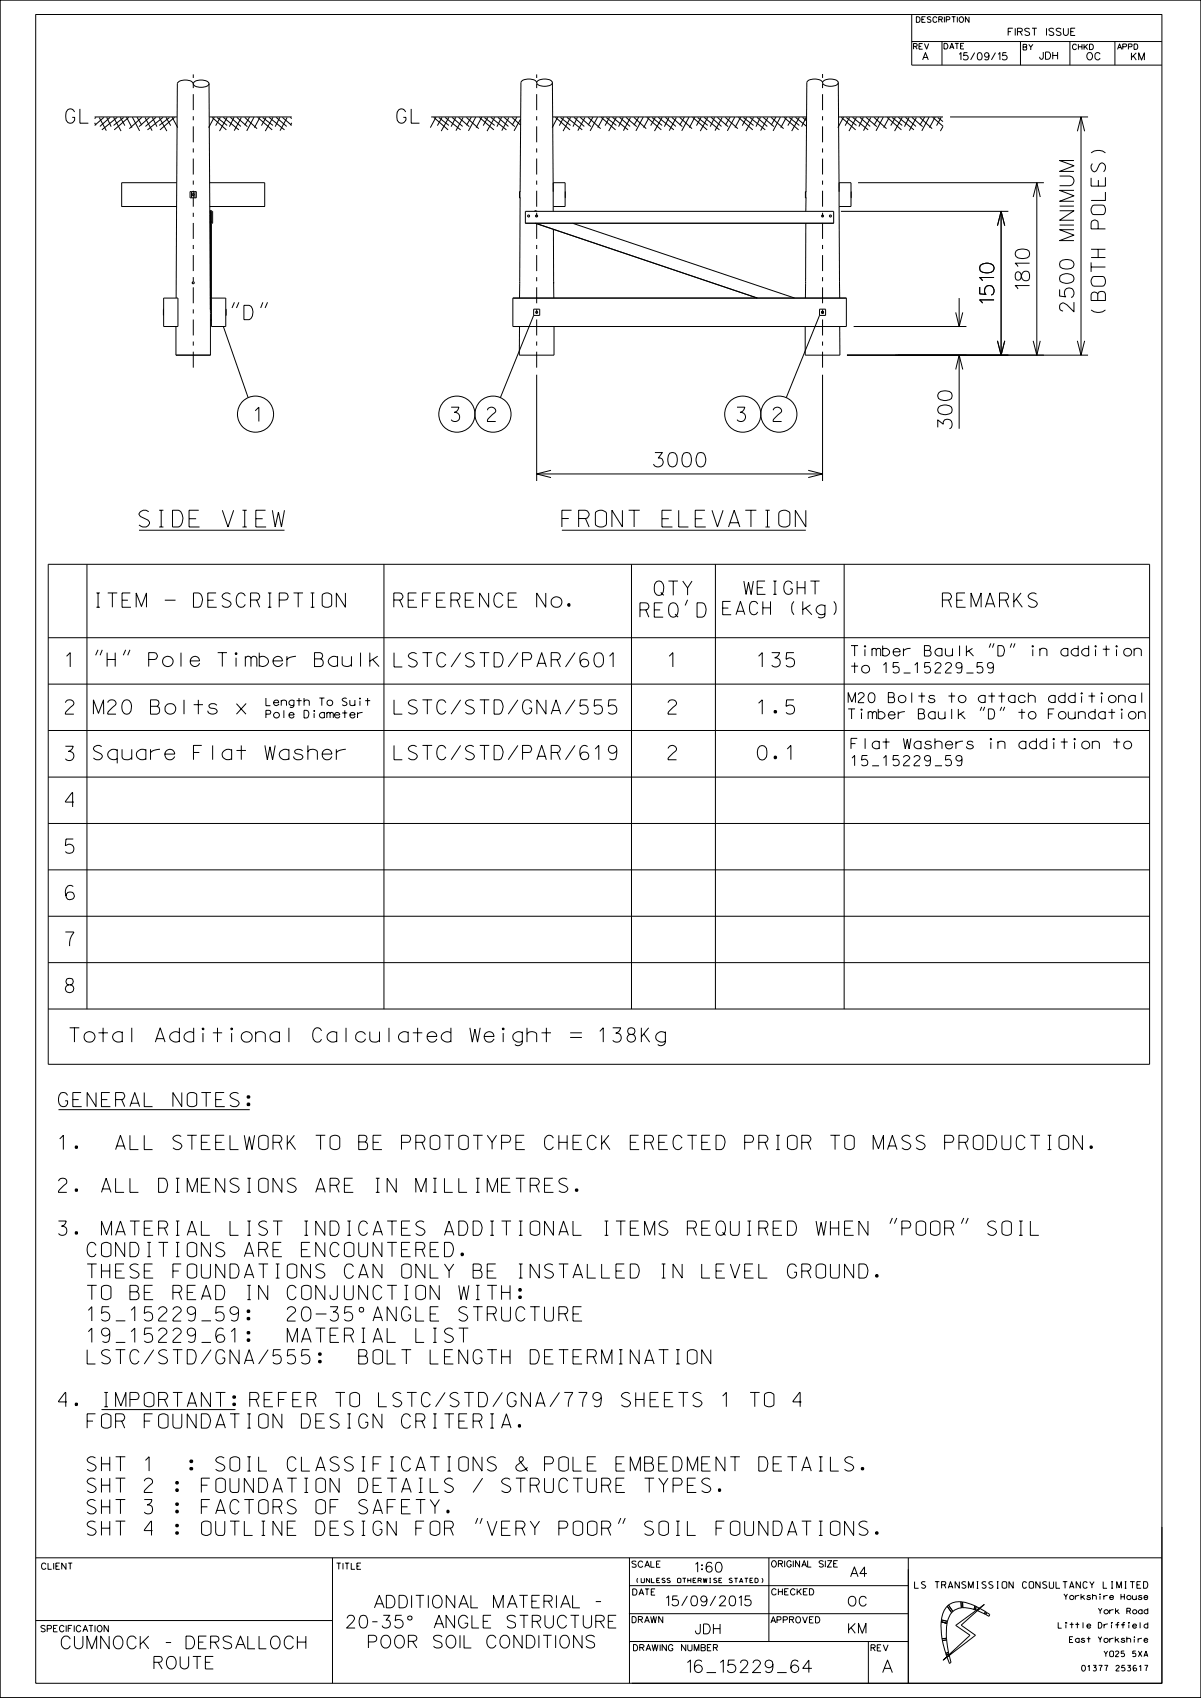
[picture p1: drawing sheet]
<svg xmlns="http://www.w3.org/2000/svg" width="210mm" height="297mm" viewBox="0 0 210 297" stroke-linecap="round" stroke-linejoin="round" font-family="sans-serif">
<g fill="none" stroke="#000" stroke-width=".17">
<path d="M0 0h210v296.9h-210zM6.2 2.5h197v291.9h-197zM33.8 14.6a1.62 1.62 0 0 0-2.1-.5l-.5 .2-.2 .3-.2 37.5M34 14.3a2.24 2.24 0 0 1 2.5 .2v.1a1.69 1.69 0 0 1-1.9 .6l-.4-.1a.44 .44 0 0 1-.4-.3 .44 .44 0 0 1 .2-.5zM36.5 14.6l.3 47.5M93.8 14.5a1.6 1.6 0 0 0-1.9-.6l-.6 .2-.2 .4-.3 37.6M94 14.1a2.18 2.18 0 0 1 2.5 .2 .69 .69 0 0 1-.8 .7 1.68 1.68 0 0 1-1.9-.5zM96.6 14.5l.1 19M143.8 14.5a1.75 1.75 0 0 0-2.1-.6l-.4 .2-.2 .4-.2 19M144 14.1a2.19 2.19 0 0 1 2.5 .2 .69 .69 0 0 1-.8 .7 1.67 1.67 0 0 1-1.9-.5zM146.6 14.5l.1 19M159.4 7.3h43.8"/>
<path d="M159.4 2.5v8.9h43.8M159.7 8.1l.6-.1v-.3l-.6-.1v1M160.1 8.1l.3 .5M160.7 8.1h.4M161.3 7.6h-.6v1h.6M161.6 7.6l.4 1 .4-1M164.7 7.3v4.1M178.4 7.3v4.1M187.1 7.3v4.1M194.9 7.3v4.1M16.5 20.5h14.4M17.4 20.6l1.2 2.3"/>
<path d="M18.2 20.5l-1.7 1.4M18.7 20.5l.7 1.7M19.3 20.5l-1.8 1.6M19.9 20.5l1.3 2.4M20.5 20.5l-2.7 2.2M21 20.5l.8 1.5M21.6 20.6l-1.7 1.3M22.1 20.5l1 1.8M22.5 20.5l-2.5 2.2M23.1 20.5l1.3 2.4M24 20.5l.8 1.4M24.8 20.5l-2.2 2"/>
<path d="M25.4 20.6l1.2 2.3M26.1 20.5l-1.8 1.7M26.6 20.5l.8 1.7M27.3 20.5l-1.9 1.6M27.8 20.5l1.4 2.4M28.5 20.5l-2.7 2.2M29 20.5l.8 1.5M29.6 20.6l-1.8 1.3M30.1 20.5l1 1.8M30.5 20.5l-2.5 2.2M30.9 37.7h.1M30.9 32h-9.6v4.1h9.6"/>
<path d="M33.2 33.5h1.1v1.1h-1.1zM33.5 33.5v1.1M33.7 33.9h.2v.3h-.2zM34.1 33.5v1.1M36.6 20.5h14.4M36.7 32h9.6v4.1h-9.6M36.7 38.9h.1M36.7 37.1h.1M36.7 37h.1M36.7 38.7h.1M36.7 37.6h.1M36.8 38v.4z"/>
<path d="M36.8 38h.1M36.8 37.6v.4zM36.8 38.8h.2M37 37h.2v2h-.2M37.1 20.5l2.5 2.2M37.5 20.5l-1 1.8M38 20.6l1.7 1.3M38.5 20.5l-.8 1.5M39.1 20.5l2.7 2.2M39.7 20.5l-1.3 2.4M40.3 20.5l1.8 1.6M40.9 20.5l-.8 1.7"/>
<path d="M41.4 20.5l1.9 1.7M42.2 20.6l-1.2 2.3M42.8 20.5l2.1 2M43.6 20.5l-.8 1.4M44.4 20.5l-1.3 2.4M45 20.5l2.6 2.2M45.5 20.5l-1 1.8M45.9 20.6l1.8 1.3M46.5 20.5l-.8 1.5M47.1 20.5l2.6 2.2M47.7 20.5l-1.3 2.4M48.3 20.5l1.8 1.6"/>
<path d="M48.9 20.5l-.8 1.7M49.4 20.5l1.6 1.4M50.2 20.6l-1.2 2.3M50.8 20.5l.2 .2M51 21.5l-.2 .4M75.4 20.5h15.6M75.8 20.5l2.6 2.2M76.2 20.5l-1 1.8M76.7 20.6l1.8 1.3M77.3 20.5l-.8 1.5M77.8 20.5l2.7 2.2M78.5 20.5l-1.3 2.4"/>
<path d="M79.1 20.5l1.8 1.6M79.7 20.5l-.8 1.7M80.2 20.5l1.9 1.7M81 20.6l-1.3 2.3M81.6 20.5l2.1 2M82.4 20.5l-.8 1.4M83.2 20.5l-1.3 2.4M83.8 20.5l2.6 2.2M84.2 20.5l-.9 1.8M84.7 20.6l1.8 1.3M85.3 20.5l-.8 1.5M85.8 20.5l2.7 2.2"/>
<path d="M86.5 20.5l-1.3 2.4M87.1 20.5l1.8 1.6M87.7 20.5l-.8 1.7M88.2 20.5l1.8 1.7M89 20.6l-1.3 2.3M89.5 20.5l1.5 1.4M90.4 20.5l-.9 1.4M91 20.8l-1.1 2.1M91 33.5h-.2v1.1h.2M91.9 37h53.9v2h-53.9zM93.5 37l.1-.2 .3 .2M93.6 39l38.8 13.1"/>
<path d="M93.7 37.7h.2v.2h-.2zM96.7 20.5h44.3M96.7 36.1h2.1v-4.1h-2.1v5M97.1 20.5l2.6 2.2M97.5 20.5l-.9 1.8M98 20.6l1.8 1.3M98.6 20.5l-.8 1.5M98.8 33.5v1.1M99.1 20.5l2.7 2.2M99.8 20.5l-1.3 2.4M100.1 39l38.9 13.1M100.4 20.5l1.8 1.6"/>
<path d="M101 20.5l-.8 1.7M101.5 20.5l1.8 1.7M102.3 20.6l-1.3 2.3M102.8 20.5l2.2 2M103.7 20.5l-.9 1.4M104.5 20.5l-1.3 2.4M105.1 20.5l2.5 2.2M105.5 20.5l-1 1.8M106 20.6l1.8 1.3M106.6 20.5l-.8 1.5M107.1 20.5l2.7 2.2M107.8 20.5l-1.4 2.4"/>
<path d="M108.3 20.5l1.9 1.6M109 20.5l-.8 1.7M109.5 20.5l1.8 1.7M110.2 20.6l-1.2 2.3M110.8 20.5l2.2 2M111.7 20.5l-.9 1.4M112.5 20.5l-1.3 2.4M113.1 20.5l2.5 2.2M113.5 20.5l-1 1.8M114 20.6l1.8 1.3M114.6 20.5l-.8 1.5M115.1 20.5l2.7 2.2"/>
<path d="M115.8 20.5l-1.4 2.4M116.3 20.5l1.9 1.6M117 20.5l-.8 1.7M117.5 20.5l1.8 1.7M118.3 20.6l-1.3 2.3M118.9 20.5l2.1 2M119.7 20.5l-.8 1.4M120.5 20.5l-1.3 2.4M121.1 20.5l2.5 2.2M121.5 20.5l-1 1.8M122 20.6l1.8 1.3M122.6 20.5l-.8 1.5"/>
<path d="M123.1 20.5l2.7 2.2M123.8 20.5l-1.4 2.4M124.4 20.5l1.8 1.6M125 20.5l-.8 1.7M125.4 20.5l1.9 1.7M126.3 20.6l-1.3 2.3M126.8 20.5l2.2 2M127.7 20.5l-.9 1.4M128.5 20.5l-1.3 2.4M129.1 20.5l2.5 2.2M129.5 20.5l-1 1.8M130 20.6l1.8 1.3"/>
<path d="M130.6 20.5l-.8 1.5M131.1 20.5l2.7 2.2M131.8 20.5l-1.4 2.4M132.4 20.5l1.8 1.6M133 20.5l-.8 1.7M133.5 20.5l1.8 1.7M134.3 20.6l-1.3 2.3M134.8 20.5l2.2 2M135.7 20.5l-.9 1.4M136.5 20.5l-1.3 2.4M137.1 20.5l2.5 2.2M137.5 20.5l-1 1.8"/>
<path d="M138 20.6l1.8 1.3M138.6 20.5l-.8 1.5M139.1 20.5l1.9 1.5M139.8 20.5l-1.4 2.4M140.3 20.5l.7 .6M140.9 39l-.1 13.1M140.9 33.5v1.1M140.9 34.6v2.4M141 20.5l-.8 1.7M141 33.5h-.2v1.1h.2M146.6 20.5h18.3M146.7 32h2.1v4.1h-2.1z"/>
<path d="M146.7 36.1l.1 13.2M147 37h29.3M147.1 20.5l2.5 2.2M147.5 20.5l-1 1.8M148 20.6l1.8 1.3M148.6 20.5l-.8 1.5M148.8 33.5v1.1M149.1 20.5l2.7 2.2M149.8 20.5l-1.4 2.4M150 32h32.5M150.4 20.5l1.8 1.6M151 20.5l-.8 1.7"/>
<path d="M151.4 20.5l1.9 1.7M152.3 20.6l-1.3 2.3M152.8 20.5l2.2 2M153.7 20.5l-.9 1.4M154.4 20.5l-1.2 2.4M155.1 20.5l2.5 2.2M155.5 20.5l-1 1.8M156 20.6l1.8 1.3M156.6 20.5l-.8 1.5M157.1 20.5l2.7 2.2M157.8 20.5l-1.4 2.4M158.3 20.5l1.9 1.6"/>
<path d="M159 20.5l-.8 1.7M159.5 20.5l1.8 1.7M160.2 20.6l-1.2 2.3M160.8 20.5l2.2 2M161.7 20.5l-.9 1.4M162.5 20.5l-1.3 2.4M163.1 20.5l1.8 1.6M163.5 20.5l-1 1.8M164 20.6l.9 .7M164.6 20.5l-.8 1.5M164.9 22.1l-.5 .8M166.1 20.5h24.2"/>
<path d="M174.4 39.5l.6-2.5 .7 2.5M175 37v25.1M180.7 34.5l.6-2.5 .6 2.5M181.3 32v30.1M188.4 23l.6-2.5 .7 2.5M189 20.5v41.6M28.6 54.1h.1M28.6 55.2h.1M28.6 52.1h2.5v5h-2.5zM30.8 57.1v5M36.8 52.3h.1M36.8 54.5h.1"/>
<path d="M36.8 56h.2M37 52.1h2.5v5h-2.5v-20.3h-.2v17.3v-.1M39.1 57.1l4.3 12.5M39.5 54.1v1.1M41 52.9l-.4 1M41.8 52.9l-.5 1M46 52.9l-.4 1M46.8 52.9l-.4 1M89.7 52.1h58.3v5h-58.3zM90.8 57.1v5h6.1v-5M90.9 49.3h.1M90.9 49.4h.1"/>
<path d="M93.3 54.1h1.1v1.1h-1.1zM93.3 55.2l-5.8 14.4M93.7 54.5h.3v.3h-.3zM96.8 40.1v9.2M96.8 49.3v.3M96.8 49.6v2.5M96.8 49.3h.1M140.8 57.1v5h6.1l-.1-5M140.9 49.3h.1M140.9 49.4h.1M143.3 54.1h1.1v1.1h-1.1zM143.3 55.2l-5.8 14.4"/>
<path d="M143.7 54.5h.3v.3h-.3zM146.8 49.3v.3M146.8 49.6v2.5M146.8 49.3h.1M149.3 57.1h19.7M167.1 54.6l.6 2.5 .6-2.5M167.7 52.1v5M174.4 59.6l.6 2.5 .7-2.5M180.7 59.6l.6 2.5 .6-2.5M188.4 59.6l.6 2.5 .7-2.5M30.8 62.1h6M93.8 65.5v18.6"/>
<path d="M143.8 65.5v18.6M148.1 62.1h42.2M167.1 64.6l.6-2.5 .6 2.5M167.7 62.1v12.9M8.4 98.7h192.6v87.5h-192.6zM15.2 98.7v77.8M24.3 92.7h25.4M67.1 98.7v77.8M93.8 82.9h50M96.3 82.3l-2.5 .6 2.5 .6M98.2 92.7h42.7M110.4 98.7v77.8"/>
<path d="M125.1 98.7v77.8M141.3 82.3l2.5 .6-2.5 .6M147.6 98.7v77.8M8.4 111.5h192.6M8.4 119.7h192.6M17.1 113.7l-.4 .9M17.9 113.7l-.4 .9M22 113.7l-.4 .9M22.7 113.7l-.4 .9M120.2 104.9l-.4 1M173.2 112.5l-.2 .8M173.8 112.5l-.3 .8"/>
<path d="M176.9 112.5l-.3 .8M177.5 112.5l-.3 .8M8.4 127.8h192.6M8.4 135.9h192.6M171.7 123.6l-.3 .7M172.2 123.6l-.3 .7M175.2 123.6l-.3 .7M175.7 123.6l-.3 .7M8.4 144h192.6M8.4 152.1h192.6M12.8 155.1a.76 .76 0 0 0-.9-.1 1.81 1.81 0 0 0 0 2.3h.8a.72 .72 0 0 0-.1-1.3 .72 .72 0 0 0-1.1 .7M8.4 160.3h192.6"/>
<path d="M8.4 168.4h192.6M8.4 176.5h192.6M10.2 194.1h33.5M156 213l-.4 1M156.8 213l-.4 1M168.5 213l-.4 1M169.3 213l-.4 1M15.5 229.2l.6-.6v2.5M19.1 228.6h-1.2l-.2 1.1 .5-.2a.81 .81 0 0 1 1 1.1 .81 .81 0 0 1-1.5 .1M20.2 231h1.7M22.9 229.2l.7-.6v2.5M26.6 228.6h-1.3l-.1 1.1 .6-.2a.82 .82 0 0 1 .9 1.1 .82 .82 0 0 1-1.5 .1"/>
<path d="M27.7 229.1a.72 .72 0 0 1 .9-.5 .72 .72 0 0 1 .5 .9l-1.3 1.1-.1 .5h1.5M30.2 229.1a.7 .7 0 0 1 .9-.5 .7 .7 0 0 1 .5 .9l-1.3 1.1-.1 .5h1.5M34.2 229.5a.82 .82 0 0 1-1.4 .1 .72 .72 0 0 1 .4-1 .72 .72 0 0 1 1 .6l-.1 1.4a.7 .7 0 0 1-1.2 .3M35.2 231h1.7M39.1 228.6h-1.3l-.1 1.1 .5-.2a.82 .82 0 0 1 .9 1.1 .82 .82 0 0 1-1.4 .1M41.7 229.5a.85 .85 0 0 1-1.4 .1 .74 .74 0 0 1 .4-1 .74 .74 0 0 1 1 .6l-.1 1.4a.7 .7 0 0 1-1.2 .3M43.2 233l.4-.1 .1 .3-.4 .1zM43.2 230.5l.4-.1 .1 .3-.4 .2zM43.3 234.2h.3l.1 .1-.1 .3h-.3l-.1-.1zM43.3 229.1h.3l.1 .2-.1 .3-.4-.1zM43.4 234.3h.1v.2h-.1zM43.4 233h.1v.2z"/>
<path d="M43.4 230.6h.1v.1zM43.4 229.3h.1v.1h-.1zM50.2 229.1a.7 .7 0 0 1 .9-.5 .7 .7 0 0 1 .5 .9l-1.3 1.1-.1 .5h1.5M53.1 228.7a.87 .87 0 0 1 1.2 .4l.1 .5a1.04 1.04 0 0 1-1 1.5 1.15 1.15 0 0 1-.7-1.5l.1-.5zM54.1 236.1h-1.3l-.1 1.1 .5-.2a.82 .82 0 0 1 .9 1.1 .82 .82 0 0 1-1.4 .2M55.2 229.8h1.9M57.7 228.6h1.4a1.03 1.03 0 0 1-.9 .9 .81 .81 0 0 1 .9 1.1 .81 .81 0 0 1-1.4 .1M61.6 228.6h-1.3l-.1 1.1 .5-.2a.81 .81 0 0 1 .9 1.1 .81 .81 0 0 1-1.4 .1M65.2 231.1l.8-2.5 .9 2.5M65.4 230.4h1.3M69.3 228.6v2.5l-1.6-2.5v2.5M71.8 229.1l-.3-.4-.6-.1a1.18 1.18 0 0 0-.7 1.4l.1 .6 .3 .4 .3 .1 .6-.1 .3-.5v-.5h-.4"/>
<path d="M72.7 228.6v2.5h1.5M75.2 229.8h1M76.7 228.6h-1.5v2.5h1.6M81.7 228.8a.86 .86 0 0 0-1.5 .4l.2 .3 1.2 .5 .2 .3a.85 .85 0 0 1-.6 .8 .85 .85 0 0 1-1-.4M82.7 228.6h1.7M83.5 228.6v2.5M85.2 229.8h1.1M86.3 229.8l.3-.1 .2-.4-.2-.6-1.4-.1v2.5M86.3 229.8l.5 1.3M87.7 228.6v1.9l.1 .4 .3 .2h.9l.2-.2 .1-2.3M91.8 229.1l-.3-.4-.6-.1a1.18 1.18 0 0 0-.7 1.4l.1 .6 .3 .4 .3 .1 .6-.1 .3-.4M92.7 228.6h1.7"/>
<path d="M93.5 228.6v2.5M95.2 228.6v1.9l.1 .4 .3 .2h.8l.3-.2 .1-.4v-1.9M97.7 229.8h1M98.7 229.8l.4-.1 .2-.4-.2-.6-1.4-.1v2.5M98.7 229.8l.6 1.3M100.2 229.8h1M101.7 228.6h-1.5v2.5h1.6M17.7 246.6h23.5M25.4 255.4l.7-.6v2.5M6.2 272.5h197M58.1 272.5v21.9M83.5 265.5l-.4 1"/>
<path d="M84.3 265.5l-.4 1M108.5 265.5l-.4 1M109.3 265.5l-.4 1M110.1 277.4h48.7M110.1 272.5v21.9M134.4 272.5v14.6M158.8 272.5v21.9M203.2 267.1v27.3h-92.7M6.2 283.5h51.9M110.1 282.3h48.7M110.1 287.1h48.7M151.8 287.1v7.3"/>
<path d="M164.6 283.7l1 .2M164.6 283.7l.1 2.9M164.6 283.7h.1M164.6 283.3v.4M164.6 283.3l1.1 .3M164.6 283.4h.1M164.7 286.6l.1 .3M164.8 286.9l.6 2.3M164.8 287h.1M165.4 289.2h.1M165.4 289.2l.1 .3M165.5 289.5h.1"/>
<path d="M165.5 286.6h-.8M165.5 286.6v.2M165.5 286.5h.1M165.5 286.8l.3 2.2M165.5 286.8l-.7 .1M165.5 286.8v.1M165.6 289.9l.4-.3 .3 1.2-.3 .2zM165.6 283.9l-.1 2.7M165.6 283.9h.1M165.6 280.9a3.9 3.9 0 0 0-1 2.4M165.6 280.9l.8 1.2M165.6 280.9h.1"/>
<path d="M165.7 283.6l-.1 .3M165.7 283.6h.1M165.8 289l.1 .3M165.8 289l-.4 .2M165.8 289h.1M165.9 280.7l-.3 .2M165.9 280.7l.7 1.2M165.9 289.3h.1M165.9 289.3v.2l-.3 .3-.1-.3M165.9 289.3l-.4 .2M166 291h.1M166.3 290.7v.1"/>
<path d="M166.4 282.1h.1M166.4 282.1l-.4 .7-.3 .8M166.6 281.9h.1M166.6 281.9l-.2 .2M167.1 284.3l5-3.7-4 3.7 2.5 1.7-5.7 4.4 4.7-4.4zM168 280.2a3 3 0 0 0-2.1 .5M168 280.2h.3M168 280.2l.1 1M168 280.2h.1M168.1 281.2h.1M168.1 281.2a2.49 2.49 0 0 0-1.5 .7M168.3 280.2h.1"/>
<path d="M168.3 280.2l2.2 .7M168.3 280.2v1M168.3 281.2h.1M168.3 281.2l2 .3M168.3 281.2h-.2M170.3 281.5h.1M170.3 281.5l.3 .1M170.4 280.9h.1M170.5 280.9l.2 .1M170.5 280.9l-.2 .6M170.6 281.6h.1M170.6 281.6l.1 .1"/>
<path d="M170.7 281h.1M170.7 281l-.1 .6M170.7 281l.5 .3M172.1 282.3h.1M172.2 282.3l.2 .1M172.3 281.9h.1M172.3 281.9l.2 .1M172.3 281.9l-.1 .4M172.3 281.9l-1-.6-.4 .4 1.3 .6M172.4 282.4h.1M172.4 282.4l.5 .3M172.5 282l.6 .4"/>
<path d="M172.5 282l-.1 .4M172.5 282h.1M172.9 282.7h.1M173.1 282.4l-.2 .3M173.1 282.4h.1"/>
<circle cx="92.4" cy="37.8" r=".18"/>
<circle cx="143.8" cy="37.8" r=".18"/>
<circle cx="145.2" cy="37.8" r=".18"/>
<circle cx="33.8" cy="49.5" r=".18"/>
<circle cx="44.7" cy="72.4" r="3.2"/>
<circle cx="79.9" cy="72.4" r="3.2"/>
<circle cx="86.2" cy="72.4" r="3.2"/>
<circle cx="129.9" cy="72.4" r="3.2"/>
<circle cx="136.2" cy="72.4" r="3.2"/>
<circle cx="63.2" cy="229.1" r=".42"/>
</g>
<path d="M33.8 64.3v-51.3M93.8 64.3v-51.3M143.8 64.3v-51.4" fill="none" stroke="#000" stroke-width=".17" stroke-dasharray="2.8 1.1 .7 1.1" stroke-linecap="butt"/>
<g fill="#000">
<path d="M110 282.2h.1v.1h-.1z" fill-rule="evenodd"/>
<path d="M170.2 281.5h.2v.1h-.2z" fill-rule="evenodd"/>
<path d="M172.1 282.2l.1 .1z" fill-rule="evenodd"/>
</g>
<g font-size="2.9">
<text x="24.3" y="92.2">SIDE VIEW</text>
<text x="98.2" y="92.2">FRONT ELEVATION</text>
</g>
<g font-size="2.5">
<text x="11.5" y="21.6">GL</text>
<text x="69.4" y="21.6">GL</text>
<text x="187.8" y="30" transform="rotate(-90 187.8 30)">M</text>
<text x="187.8" y="32.5" transform="rotate(-90 187.8 32.5)">U</text>
<text x="187.8" y="39.4" transform="rotate(-90 187.8 39.4)">I</text>
<text x="187.8" y="36" transform="rotate(-90 187.8 36)">I</text>
<text x="193.3" y="40.1" transform="rotate(-90 193.3 40.1)">POLES)</text>
<text x="187.8" y="42.1" transform="rotate(-90 187.8 42.1)">M</text>
<text x="173.8" y="53" transform="rotate(-90 173.8 53)">1510</text>
<text x="180" y="50.5" transform="rotate(-90 180 50.5)">1810</text>
<text x="40.2" y="55.9">&quot;D&quot;</text>
<text x="187.8" y="54.5" transform="rotate(-90 187.8 54.5)">2500</text>
<text x="193.3" y="55" transform="rotate(-90 193.3 55)">(BOTH</text>
<text x="44.4" y="73.7">1</text>
<text x="78.9" y="73.7">3</text>
<text x="85.2" y="73.7">2</text>
<text x="128.9" y="73.7">3</text>
<text x="135.2" y="73.7">2</text>
<text x="166.5" y="75" transform="rotate(-90 166.5 75)">300</text>
<text x="114.3" y="81.7">3000</text>
<text x="16.3" y="106.2">ITEM - DESCRIPTION</text>
<text x="68.9" y="106.2">REFERENCE No.</text>
<text x="111.9" y="107.9">REQ'D</text>
<text x="114.4" y="104.1">QTY</text>
<text x="164.8" y="106.2">REMARKS</text>
<text x="11.4" y="116.7">1</text>
<text x="68.9" y="116.7">LSTC/STD/PAR/601</text>
<text x="116.8" y="116.7">1</text>
<text x="132.5" y="116.7">135</text>
<text x="11.4" y="124.9">2</text>
<text x="16.3" y="124.9">M20 Bolts x</text>
<text x="68.9" y="124.9">LSTC/STD/GNA/555</text>
<text x="116.8" y="124.9">2</text>
<text x="132.5" y="124.9">1.5</text>
<text x="11.4" y="133">3</text>
<text x="16.3" y="132.9">Square Flat Washer</text>
<text x="68.9" y="132.9">LSTC/STD/PAR/619</text>
<text x="116.8" y="132.9">2</text>
<text x="132.5" y="132.9">0.1</text>
<text x="11.4" y="141.1">4</text>
<text x="11.4" y="149.3">5</text>
<text x="11.4" y="165.5">7</text>
<text x="11.4" y="173.6">8</text>
<text x="12.2" y="182.3">Total Additional Calculated Weight = 138Kg</text>
<text x="10.2" y="193.6">GENERAL NOTES:</text>
<text x="10.2" y="201.1">1.</text>
<text x="15.7" y="201.1">ALL STEELWORK TO BE PROTOTYPE CHECK ERECTED PRIOR TO MASS PRODUCTION.</text>
<text x="10.2" y="208.6">2. ALL DIMENSIONS ARE IN MILLIMETRES.</text>
<text x="10.2" y="216.1">3. MATERIAL LIST INDICATES ADDITIONAL ITEMS REQUIRED WHEN &quot;POOR&quot; SOIL</text>
<text x="12.4" y="219.8">CONDITIONS ARE ENCOUNTERED.</text>
<text x="12.4" y="223.6">THESE FOUNDATIONS CAN ONLY BE INSTALLED IN LEVEL GROUND.</text>
<text x="12.5" y="227.3">TO BE READ IN CONJUNCTION WITH:</text>
<text x="12.5" y="238.6">LSTC/STD/GNA/555:</text>
<text x="12.8" y="234.8">19_15229_61:</text>
<text x="44.6" y="234.8">MATERIAL LIST</text>
<text x="55.8" y="238.6">BOLT LENGTH DETERMINATION</text>
<text x="10.2" y="246.1">4.</text>
<text x="12.5" y="249.8">FOR FOUNDATION DESIGN CRITERIA.</text>
<text x="17.7" y="246.1">IMPORTANT:REFER TO LSTC/STD/GNA/779 SHEETS 1 TO 4</text>
<text x="12.6" y="257.3">SHT 1</text>
<text x="27.3" y="257.3">: SOIL CLASSIFICATIONS &amp; POLE EMBEDMENT DETAILS.</text>
<text x="12.6" y="261.1">SHT 2 : FOUNDATION DETAILS / STRUCTURE TYPES.</text>
<text x="12.6" y="268.6">SHT 4 : OUTLINE DESIGN FOR &quot;VERY POOR&quot; SOIL FOUNDATIONS.</text>
<text x="12.7" y="264.8">SHT 3 : FACTORS OF SAFETY.</text>
</g>
<text font-size="2.4" x="16.3" y="116.6">&quot;H&quot; Pole Timber Baulk</text>
<g font-size="2.3">
<text x="126.4" y="107.5">EACH (kg)</text>
<text x="130.1" y="104">WEIGHT</text>
</g>
<g font-size="2.2">
<text x="64.1" y="281.2">ADDITIONAL MATERIAL -</text>
<text x="60.6" y="284.7">20-35° ANGLE STRUCTURE</text>
<text x="10.7" y="288.4">CUMNOCK - DERSALLOCH</text>
<text x="26.9" y="291.9">ROUTE</text>
<text x="64.4" y="288.2">POOR SOIL CONDITIONS</text>
<text x="120.2" y="292.6">16_15229_64</text>
<text x="154.3" y="292.6">A</text>
</g>
<g font-size="1.8">
<text x="148.8" y="117.7">to 15_15229_59</text>
<text x="148.8" y="114.7">Timber Baulk &quot;D&quot; in addition</text>
<text x="148.8" y="131">Flat Washers in addition to</text>
<text x="148.8" y="134">15_15229_59</text>
</g>
<g font-size="1.7">
<text x="148.3" y="125.7">Timber Baulk &quot;D&quot; to Foundation</text>
<text x="148.3" y="122.9">M20 Bolts to attach additional</text>
<text x="121.6" y="275">1:60</text>
<text x="148.7" y="275.8">A4</text>
<text x="116.5" y="280.9">15/09/2015</text>
<text x="148.3" y="280.9">OC</text>
<text x="121.6" y="285.8">JDH</text>
<text x="148.4" y="285.7">KM</text>
</g>
<g font-size="1.3">
<text x="161.3" y="10.5">A</text>
<text x="167.7" y="10.5">15/09/15</text>
<text x="176.3" y="6.2">FIRST ISSUE</text>
<text x="181.8" y="10.4">JDH</text>
<text x="190.1" y="10.5">OC</text>
<text x="197.8" y="10.5">KM</text>
<text x="46.5" y="125.6">Pole Diameter</text>
<text x="46.5" y="123.4">Length To Suit</text>
</g>
<text font-size="1.2" x="159.9" y="277.8">LS TRANSMISSION CONSULTANCY LIMITED</text>
<g font-size="1.1">
<text x="7.2" y="274.5">CLIENT</text>
<text x="58.9" y="274.5">TITLE</text>
<text x="110.5" y="274.1">SCALE</text>
<text x="134.9" y="274.1">ORIGINAL SIZE</text>
<text x="110.6" y="279">DATE</text>
<text x="134.9" y="279">CHECKED</text>
<text x="7.2" y="285.4">SPECIFICATION</text>
<text x="110.5" y="283.9">DRAWN</text>
<text x="134.8" y="283.9">APPROVED</text>
<text x="110.8" y="288.8">DRAWING NUMBER</text>
<text x="152.3" y="288.8">REV</text>
</g>
<g font-size="1">
<text x="160.2" y="3.9">DESCRIPTION</text>
<text x="165.1" y="8.6">DATE</text>
<text x="178.9" y="8.7">BY</text>
<text x="187.5" y="8.7">CHKD</text>
<text x="195.4" y="8.7">APPD</text>
<text x="186" y="279.8">Yorkshire House</text>
<text x="185" y="284.8">Little Driffield</text>
<text x="187" y="287.3">East Yorkshire</text>
<text x="192" y="282.3">York Road</text>
<text x="189.1" y="292.3">01377 253617</text>
<text x="193" y="289.8">YO25 5XA</text>
</g>
<text font-size=".8" x="111.2" y="276.8">(UNLESS OTHERWISE STATED)</text>
</svg>
